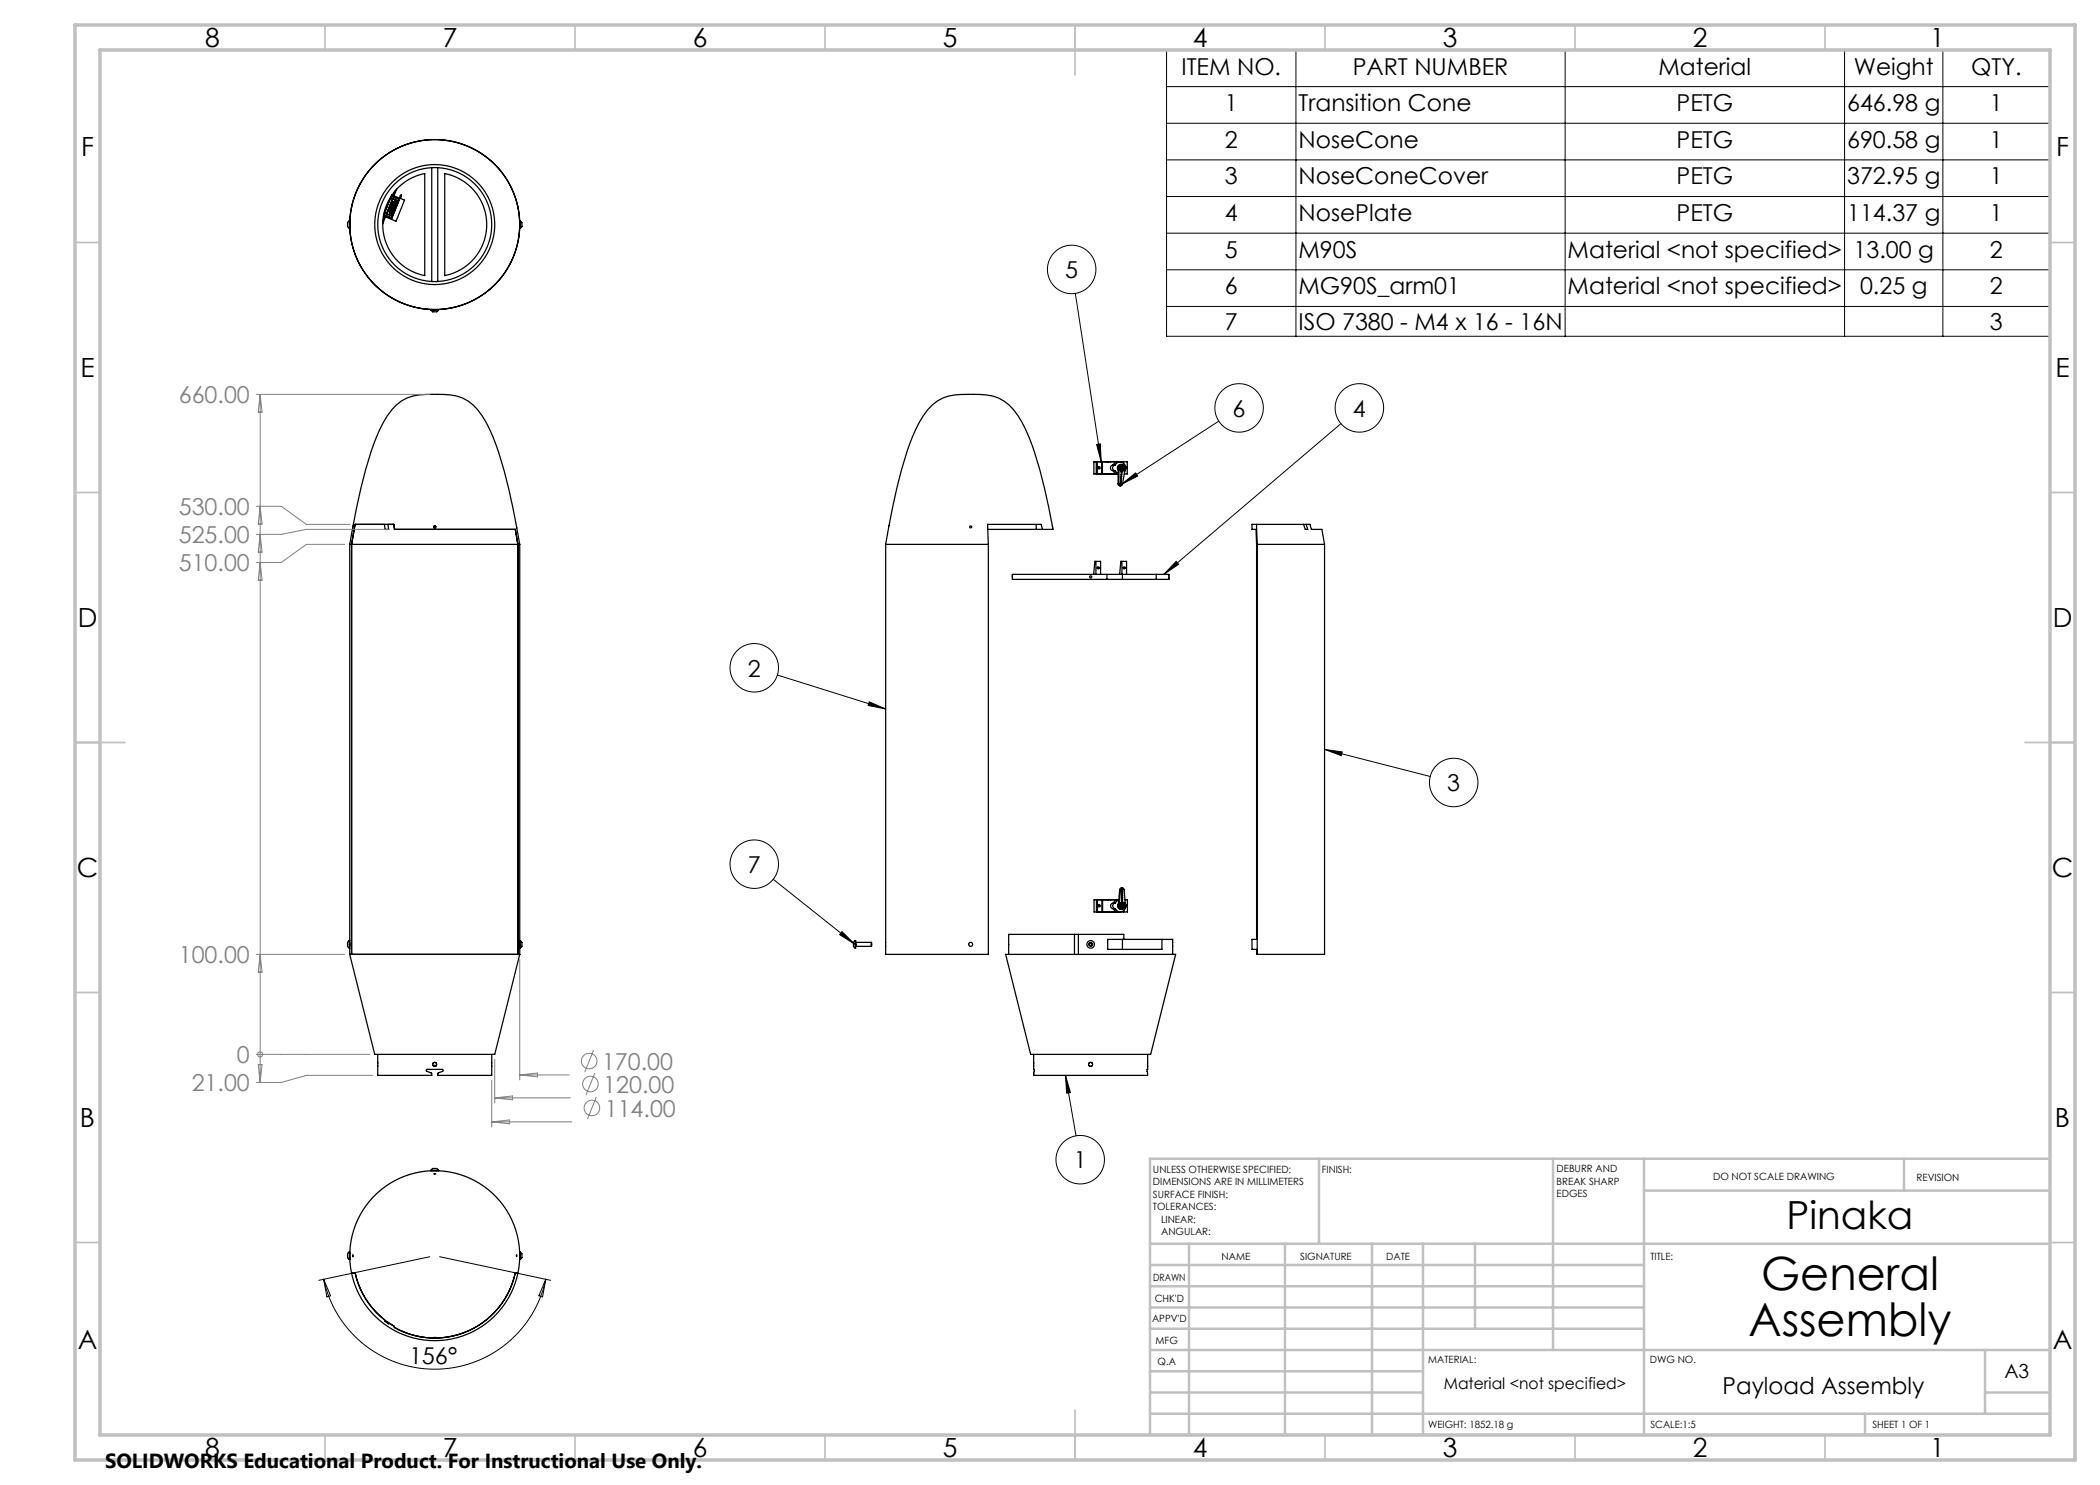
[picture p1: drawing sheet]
<svg xmlns="http://www.w3.org/2000/svg" width="420mm" height="297mm" viewBox="0 0 420 297" stroke-linecap="round" stroke-linejoin="round" font-family="sans-serif">
<g fill="none" stroke="#000" stroke-width=".25">
<path d="M78.1 39.6l1.4 .5-1.2 3.1-1.4-.6zM78.1 39.6l1.4 .6-1.2 2.9-1.4-.5zM78.2 39.2l1.7 .7-1.5 3.7-1.7-.6 1.7 .6M78.5 39.8l-1.2 2.9M79 38.2l-.4 .9-.2-.1 2.5 1-1.7 4.2-2.5-1M79.1 40l-1.2 3M79.3 37.8l-.5 1.4M79.6 37.5l2.1-1.6 1.6-.7 1.6-.5v20.4a10.4 10.4 0 0 1-5.3-17.6zM79.9 39.6l.2-.5 .2 .1-.2 .5M80.1 39.2l.1-.2v.2M86.3 33.5a11.4 11.4 0 0 0-10.8 11.4 11.4 11.4 0 0 0 10.8 11.4M86.3 33.5h1.2"/>
<path d="M86.3 33.5v22.8M87.5 33.5a11.4 11.4 0 0 1 10.8 11.4 11.4 11.4 0 0 1-10.8 11.4M87.5 33.5v22.8M88.9 34.7a10.4 10.4 0 0 1 8.4 10.2 10.4 10.4 0 0 1-8.4 10.2zM69.9 44.2a.98 .98 0 0 0 0 1.5M69.9 44.2v1.5M70 44.5h.1M69.9 45.4h.1M76.9 43.3l-.3 .9M77.1 43.4l-.6 1.3M77.8 41.9l.3 .1h-.3l.2 .2-.3 .1 .2 .1-.3-.1 .4-.1zM77.9 41.6a.2 .2 0 0 0 .2 .2 .2 .2 0 0 0 .2-.1 .2 .2 0 0 0-.1-.3l-.1 .2"/>
<path d="M78 41.6h-.1a.18 .18 0 0 0 .3 .2 .15 .15 0 0 0 0-.3l-.1 .1M78 41.5v.1zM78.1 41.6h.1M78.1 41.2a.17 .17 0 0 1 .3-.1 .17 .17 0 0 1-.1 .3l.1-.2M78.1 42.6l.2 .1M78.2 42.6l.1 .1M78.3 42.2v.1M78.3 41.2l-.1 .2-.1-.2M78.3 41.2h.1M78.3 42.6h-.2M78.3 42.3h.1M78.3 42.5l-.1-.2 .2 .1h-.2l.2 .1"/>
<path d="M78.3 42.5v.1M78.3 42.7h.1M78.3 42.3l.1 .1zM78.4 42.5l-.2 .1M78.4 42.1v.1M78.4 42.1h.1M78.5 42h.1h-.1M78.5 41.9v.1M78.5 42.1v.1M78.5 42.1h.1M78.5 41.9h.1M78.5 42.2h-.1"/>
<path d="M78.5 41.8h.1M78.6 41.7l.1 .1M78.6 41.7l-.1 .1M78.6 41.7h.1M78.6 40.4v.1M78.6 41.7v.1M78.6 40.4h.1M78.7 41.5h.1M78.7 41.4v.1M78.7 41.8h-.2M78.7 40.5l-.2 .2a.16 .16 0 0 0 .2-.1 .16 .16 0 0 0-.1-.2l-.2 .2 .1-.3-.1 .1v.2l.2-.1M78.7 41.4h.1"/>
<path d="M78.7 41.3v.1M78.7 41.3h.1M78.8 41.5h.1M78.8 41.4h-.1M78.8 41.4l-.1 .1M78.8 41.2v-.1v.2M78.8 41.2v.1M78.8 41.3v.1M78.8 41.4v.1M78.8 41.4h.1M78.8 41l.2 .1M78.8 41h.1"/>
<path d="M78.9 41h.1M78.9 40.9v.1M78.9 41.1l-.1 .2M78.9 41.1v.1M78.9 41.2l-.1 .1M78.9 40.9h.1M78.9 41.2h.1M78.9 41.1h.1M79 41v.1M79 40.8l-.1 .1M79 40.8h.1M79 40.6h.1"/>
<path d="M79 40.9h-.1M79.1 40.8l-.1 .1M79.1 40.8l-.1-.1v.1M79.1 40.5l-.1 .1M79.1 40.5v.1M79.1 40.6h-.1M79.2 40.6l-.1-.1-.1 .1M79.2 40.6h-.2M86.3 56.3h1.2M86.5 56.3h.1M87.3 56.3h.1M103.9 45.3h.1"/>
<path d="M103.9 44.5h.1M104 44.2a.86 .86 0 0 1 .4 1.1M104 44.2v1.5M104.4 45.3l-.4 .4M104.4 45.3h.1M86.2 62l.4 .4M86.2 61.9v.1M86.2 62h.1M86.2 61.9h.1M86.2 62h1.5M86.2 61.9l1.5 .1M86.5 61.9h.1"/>
<path d="M86.6 62.4h.1M87.4 61.9h.1M87.7 62a.86 .86 0 0 1-1.1 .4M219.3 92.4v1.1h.4a.19 .19 0 0 1 .3-.1 .19 .19 0 0 1 0 .3 .19 .19 0 0 1-.3 0h-.4v1.1M219.4 92.3v.1M219.4 94.8h.1M219.5 92.4v1.1M219.5 93.7v1.1M219.8 93.4v.3M220.2 92.3v.1M220.2 94.8h.1M220.3 92.4v2.4"/>
<path d="M220.4 92.3h.1M220.5 92.4v2.4M220.5 92.3h.1M220.8 94.8h.1M220.9 92.3h.1M221 94.8h.1M221.1 92.3h.1M221.2 94.8h.1M221.3 92.3h.1M221.3 94.8h.1M221.4 92.3h.1M221.5 92.3h.1"/>
<path d="M221.6 94.8h.1M221.6 92.3h.1M221.7 94.8h.1M221.7 92.3h.1M221.9 94.8h.1M222 94.8h.1M222.1 92.3h.1M222.2 94.8h.1M222.3 94.8h.1M222.5 94.8h.1M222.6 93a.56 .56 0 0 0-.5 .6 .56 .56 0 0 0 .5 .5M222.6 94.1h.4"/>
<path d="M222.6 93h.4M222.6 94.8h.1M223 93a.56 .56 0 0 0-.5 .6 .56 .56 0 0 0 .5 .5M223 94.1l.6 .6M223 93a1.14 1.14 0 0 1 1.7-.4 1.14 1.14 0 0 1 .2 1.6M223.6 96.8l.2 .3 .3 .1M223.6 96.8h.2M223.6 93.6v3.2M223.6 93.6h.2M223.8 93.6a.66 .66 0 0 0 .6 .7M223.8 93.6v3.2M223.9 92.3v.1"/>
<path d="M224 92.4h-.8l-.6 .6M224.1 96.7v.1M224.1 96.4v.1M224.1 96v.1M224.1 93.6h.4M224.2 95.6v.1M224.2 93.5v.1M224.2 93.4v.2M224.2 93.6v.1M224.2 95.2v.1M224.2 93.4l.1 .2M224.2 93.4h.2l.1 .2"/>
<path d="M224.2 93.6v-.2l.1 .2M224.2 93.6v.1v-.1M224.2 94.8v.1M224.3 93.6l-.1 .1M224.3 94.5v.1M224.3 92.9l-.5 .3-.2 .4M224.3 93.4l.1 .2M224.3 93.6l-.1 .2M224.3 93.6v-.2l.1 .2M224.4 93.6l-.2 .2M224.4 93.3l.1 .1M224.4 94.3h.1"/>
<path d="M224.4 93.4l.1 .2M224.4 93.6l-.1 .2 .2-.2M224.4 93.6l-.1 .2M224.4 93.1a.48 .48 0 0 1 .4 .5 .48 .48 0 0 1-.4 .5M224.4 92.9l-.5 .3-.1 .4M224.4 93.4l.1 .3M224.4 93.4h-.1l.2 .2M224.4 93.7l-.1 .1M224.4 93.7l-.2 .1M224.5 93.4l.1 .2-.2 .2M224.5 92.9a.73 .73 0 0 0-.9 .2 .73 .73 0 0 0 0 .9M224.5 93.6l-.2 .2z"/>
<path d="M224.5 93.6l-.1 .1M224.7 92.4v.2M225 93.9l-.5 2.9a.37 .37 0 0 1-.4 .4 .37 .37 0 0 1-.3-.4M225.1 93.4l.1 .1M225.1 93.5h.3v-1.1h-6.6v2.4h4.8l-.6-.2-.4-.5M225.1 93.7h.3v1.1h-.5M225.2 93.7l-.1 .1M69.9 108.9h.4M69.9 108.9v79.2M70.3 108.9h33.3M70.3 108.9v82M71 104.9h5.9l.1 1h.7l-.1-1h1.2"/>
<path d="M71 104.9h7.8M71 104.9l-.7 4M78.8 104.9l.1 1h24.2l.5 3M103.4 105.6l.5 3.3M103.4 105.6l-.1-.3a114.3 114.3 0 0 0-4.7-17.9 15.6 15.6 0 0 0-5-7.2 11.2 11.2 0 0 0-6.3-1.3h-.8a9.2 9.2 0 0 0-9.1 4.3 38.4 38.4 0 0 0-4.3 10.8l-1.8 7.4-1.4 7.5M103.6 108.9h.3M103.6 108.9v82M103.9 108.9v79.2M177.1 108.9h20.6M177.1 108.9v82h20.6v-82M177.7 105.6l-.6 3.3M197.6 105.9h9.6"/>
<path d="M207.2 105.9h1.3M207.2 104.9v1M208.5 105.9l-.3-1h-10.7l.2 4M210.5 105.2a85.5 85.5 0 0 0-5.3-19.2 11.8 11.8 0 0 0-5.5-6.4 15.5 15.5 0 0 0-5.4-.7h-.7a9.2 9.2 0 0 0-9 4.3 38.4 38.4 0 0 0-4.3 10.8l-1 3.7-1.6 7.9M210.5 105.3v-.1l.1 .7h-2.1M218.7 114.9l.3-2.6h1.1v2.6M219.2 112.3v2.6M219.5 113.5v.2M221.4 114.9h-18.9v1h18.9M221.4 114.9h3.1M221.4 115.9h3.1M221.4 114.9v1"/>
<path d="M223.9 114.9l.3-2.6h1.1v2.6M224.4 112.3v2.6M224.5 114.9h6.7M224.5 115.9h6.7M224.5 114.9v1M224.7 113.5v.2M231.2 114.9h2.6v1h-2.6M231.2 114.9v1M251.3 104.9h9.4M251.3 104.9l.1 4M251.3 104.9h-.9v1h.8l.1 3v79h-.9v2h.9v1h.1M251.4 108.9h13.5"/>
<path d="M251.4 108.9v82M260.7 104.9l.3 1h.5l-.3-1M260.7 104.9h.5M261.2 104.9h.8l.3 1h2.1M264.4 105.9l.5 3M264.9 108.9v82h-13.5M219.3 180v1.1h.4a.19 .19 0 0 1 .3-.1 .19 .19 0 0 1 0 .3 .19 .19 0 0 1-.3 0h-.4v1.1M219.4 179.9v.1M219.5 180v1.1M220.2 179.9v.1M220.4 180v2.4M220.4 179.9h.1"/>
<path d="M220.5 180v2.4M220.6 179.9h.1M221 179.9h.1M221.1 179.9h.1M221.3 179.9h.1M221.4 179.9h.1M221.5 179.9h.1M221.6 179.9h.1M221.7 179.9h.1M221.8 179.9h.1M222.1 179.9h.1M223.8 179.9l-5 .1v2.4h6.7v-1.1h-.3"/>
<path d="M223.9 177.9l-.2 3.2M223.9 177.9h.2M224.1 177.9a.37 .37 0 0 1 .4-.3 .37 .37 0 0 1 .3 .3l.3 3M224.1 177.9l-.3 3.2M224.4 177.9v.1M224.4 179v.1M224.4 178.7v.1M224.4 178.3v.1M224.4 179.8v.1M224.4 179.4v.1M224.5 177.6l-.5 .1-.1 .2M225 180h.5v1.1h-.3"/>
<path d="M69.9 188.1a.98 .98 0 0 0 0 1.5M69.9 188.1v1.5M69.9 189.6h.1M69.9 188.1h.1M69.9 190.9h.4M69.9 188.5v.8M69.9 190.9l5 20h24l5-20M69.9 190.9h34M69.9 189.6v1.3M70.3 190.9h33.3M103.6 190.9h.3M103.9 188.1v1.5"/>
<path d="M103.9 189.6h.1M103.9 188.1h.1M103.9 189.6v1.3M104 188.1a.97 .97 0 0 1 0 1.5M104 188.1v1.5M171.1 188.1a.97 .97 0 0 0 0 1.5M171.1 188.1v1.5M171.1 188.4l.1 .1M171.1 189.3h.1M171.2 188.5v.8M171.2 189.3h3.1M171.2 188.5h3.1"/>
<path d="M174.3 188.5v.8M201.1 190.9h34l-5 20h-24zM214.9 186.9h.8M214.9 186.9h-13.2v4M214.9 186.9v4M215.7 186.9h9.1v1M215.7 186.9v4M217.9 188.7l.2-.1 .3 .1v.3l-.3 .2-.2-.2zM219.5 182.4h.1M219.5 181.3v1.1M219.8 181v.3M220.2 182.4h.1"/>
<path d="M220.8 182.4h.1M221 182.4h.1M221.2 182.4h.1M221.3 182.4h.1M221.6 182.4h.1M221.7 182.4h.1M221.8 182.4h.1M221.9 182.4h.1M222 182.4h.1M222.3 182.4h.1M222.4 182.4h.1M222.5 182.4h.1"/>
<path d="M222.6 180.6a.56 .56 0 0 0-.5 .6 .56 .56 0 0 0 .5 .5M222.6 181.7h.5M222.6 180.6h.5M222.6 180.6l.7-.6h.5l-.7 .6a.56 .56 0 0 0-.6 .6 .56 .56 0 0 0 .6 .5 1.13 1.13 0 0 0 1.5 .5 1.13 1.13 0 0 0 .4-1.6M222.6 181.7l.4 .5 .6 .2M222.7 182.4h.1M223.7 181.1l.2 .6 .4 .2M223.7 181.1h.1M223.7 180.7a.73 .73 0 0 0-.1 .9 .73 .73 0 0 0 .9 .3M223.8 181.1l.1 .4 .6 .4M223.9 182.4h.1M224.2 181.1v.1"/>
<path d="M224.2 181.2h.4M224.2 181.2h.1M224.2 181.1l.1 .1M224.2 181l.1 .2M224.2 181.2v.1M224.2 181h.2l.1 .2M224.3 181.2l-.1 .1M224.3 181l.1 .2M224.3 181.2v-.2v.4l.2-.1M224.3 181l.2 .2M224.4 180.2v.1M224.4 180.9h.1"/>
<path d="M224.4 181.4h.1M224.4 181.2l-.1-.2 .2 .2M224.4 181.2l-.1 .1zM224.4 181l.1 .2M224.5 181.2l-.1 .1M224.5 180.7a.48 .48 0 0 1 .4 .5 .48 .48 0 0 1-.4 .5M224.5 181h.1M224.5 180.9l.1 .3-.2 .2M224.5 181h-.2l.2 .2M224.5 181l.1 .2M224.5 181v.2M224.5 181.2l-.2 .2"/>
<path d="M224.5 187.9v2M224.5 180.5a.65 .65 0 0 0-.7 .6M224.5 181.2l-.2 .2 .2-.1M224.6 181.2l-.1 .1M224.6 181.1v.1M224.7 182.1v.3M224.8 187.9h-3.3v2h10.9v-2M224.8 187.9h7.6M225.2 181v.1M225.2 181.3v.1M232.4 187.9h2.1v3M75.5 210.9v4.2h10.8v-.5l-.9-.3a.2 .2 0 0 1-.1-.3 .2 .2 0 0 1 .1-.1h3.1a.2 .2 0 0 1 .1 .2 .2 .2 0 0 1-.1 .2l-.9 .3-.1 .5h10.8v-4.2"/>
<path d="M86.6 213.1h.7M86.6 212.7v.4M86.6 213.1l.3 .2 .4-.2M86.6 212.7l.4-.2 .3 .2M86.6 212.7a.4 .4 0 0 1 .7 0M86.6 213.1a.4 .4 0 0 0 .7 0M87.3 212.7v.4M206.7 210.9v3l.2 .1-.2 1.1h22.8l-.1-1 .1-.2v-3M217.8 212.7v.4M217.8 213.1l.3 .2 .4-.2M217.8 212.7l.4-.2 .3 .2M217.8 212.7a.4 .4 0 0 1 .7 0"/>
<path d="M217.8 213.1a.4 .4 0 0 0 .7 0M218.5 212.7v.4M86.2 234.1a.97 .97 0 0 1 1.5 0M86.2 234.1h1.5M86.5 234.1h.1M86.8 234.7l.3 .1zM87.4 234.1h.1M69.9 250.4a.98 .98 0 0 0 0 1.5M69.9 250.4v1.5M70 250.7h.1M70 251.6h-.1M70.3 254.7a17 17 0 0 0 16.6 13.4 17 17 0 0 0 16.7-13.4"/>
<path d="M70.3 254.7a17 17 0 0 1 16.6-20.6 17 17 0 0 1 16.7 20.6M70.6 250.9v.4zM71 254.5a16.3 16.3 0 0 0 5.9 9.4l.1 .4 .7 .5-.1-.3 1.2 .7M71 254.5a16.3 16.3 0 0 0 7.8 10.7M71 254.5l-.7 .2M103.3 250.9v.4zM103.6 254.7l-.5-.1a16.5 16.5 0 0 1-24.2 10.9l-.1-.3M103.9 251.6h.1M103.9 250.7h.1M104 250.4a.97 .97 0 0 1 0 1.5M104 250.4v1.5M86.7 267.5h.4z"/>
<circle cx="78.2" cy="41.2" r=".09"/>
<circle cx="78.4" cy="40.9" r=".12"/>
<circle cx="78.4" cy="40.9" r=".16"/>
<circle cx="86.9" cy="44.9" r="12"/>
<circle cx="86.9" cy="44.9" r="17"/>
<circle cx="224.1" cy="96.8" r=".1"/>
<circle cx="224.2" cy="96.4" r=".1"/>
<circle cx="224.2" cy="96" r=".1"/>
<circle cx="224.2" cy="95.6" r=".1"/>
<circle cx="224.3" cy="95.3" r=".1"/>
<circle cx="224.3" cy="94.9" r=".1"/>
<circle cx="224.3" cy="94.5" r=".1"/>
<circle cx="224.4" cy="93.6" r=".25"/>
<circle cx="224.4" cy="93.6" r=".47"/>
<circle cx="224.5" cy="93.6" r=".66"/>
<circle cx="86.9" cy="105.4" r=".2"/>
<circle cx="194.1" cy="105.4" r=".2"/>
<circle cx="218.1" cy="115.4" r=".21"/>
<circle cx="219.6" cy="113.6" r=".2"/>
<circle cx="224.8" cy="113.6" r=".2"/>
<circle cx="224.5" cy="179.1" r=".1"/>
<circle cx="224.5" cy="178.7" r=".1"/>
<circle cx="224.5" cy="178" r=".1"/>
<circle cx="224.5" cy="178.3" r=".1"/>
<circle cx="224.5" cy="179.9" r=".1"/>
<circle cx="224.5" cy="179.5" r=".1"/>
<circle cx="194.1" cy="188.9" r=".4"/>
<circle cx="218.1" cy="188.9" r=".25"/>
<circle cx="218.1" cy="188.9" r=".76"/>
<circle cx="218.1" cy="188.9" r=".38"/>
<circle cx="224.4" cy="181.2" r=".25"/>
<circle cx="224.5" cy="180.2" r=".1"/>
<circle cx="224.5" cy="181.2" r=".66"/>
<circle cx="224.5" cy="181.2" r=".47"/>
</g>
<g fill="none" stroke="#808080" stroke-width=".2">
<path d="M51.3 78.9h34.6M52 78.9v137.6M52 78.9l.4 3.5h-.8zM51.3 101.3h5l5 3.6h8.7M52 112.5l.4 3.5h-.8zM52 106.9l.4 3.5h-.8zM52 101.3l.4 3.5h-.8zM68.9 108.9h-7.6l-5 3.6h-5M77.9 105.9h-16.6l-5 1h-5M51.3 190.9h17.6M52 190.9l.4 3.5h-.8zM103.9 191.9v24.1"/>
<path d="M51.3 210.9h22.6M51.6 212.9h.8l-.4 3.6zM52 210.9h.1M74.5 215.1h-13.2l-5 1.4h-5M98.3 216.1v9.3M98.9 211.9v8.7M98.9 219.6h15.2M98.9 219.6l3.6-.4v.8zM103.9 215h9.9M103.9 215l3.6-.4v.8zM118.7 210l-1.8 4.4M119 214.6l-1.8 4.4"/>
<path d="M119.3 219.4l-1.8 4.4M98.3 224.4h16.1M98.3 224.4l3.6-.4v.8z"/>
<circle cx="52" cy="210.9" r=".51"/>
<circle cx="117.8" cy="212.2" r="1.56"/>
<circle cx="118.1" cy="216.8" r="1.56"/>
<circle cx="118.4" cy="221.6" r="1.56"/>
</g>
<g fill="none" stroke="#000" stroke-width=".2">
<path d="M233.3 10h176.7v57.3h-176.7zM233.3 17.3h176.7M259.2 10v57.3M313 10v57.3M368.9 10v57.3M388.6 10v57.3M233.3 24.7h176.7M233.3 32h176.7M233.3 39.3h176.7M215.1 58.7l5.1 33.7M233.3 46.6h176.7M233.3 54h176.7"/>
<path d="M233.3 61.3h176.7M219.3 88.9l.8-.1 .1 3.6zM224.3 96.8l2.8-2.2 .4 .6zM243.8 84.2l-19.5 12.6M268.2 84.7l-35.4 30.2M235.2 112.3l.5 .6-2.9 2zM155.5 135l21.6 6.8M173.9 140.4l3.2 1.4-3.5-.7zM264.9 149.9l21.1 5.4M264.9 149.9l3.5 .5-.1 .7zM154.6 175.9l16.4 12.9M168.4 186.3l2.6 2.5-3.1-1.9z"/>
<path d="M213.1 215.1l2.1 12.1M213.1 215.1l1 3.4-.8 .1zM64.7 255.9a22.7 22.7 0 0 0 22.2 17.9 22.7 22.7 0 0 0 22.3-17.9M64.7 255.9l1.4 3.3-.7 .2zM86 251.3l-22.2 4.8M87.9 251.3l22.2 4.8M109.2 255.9l-.7 3.5-.7-.2z"/>
<circle cx="214.3" cy="53.9" r="4.8"/>
<circle cx="247.8" cy="81.6" r="4.8"/>
<circle cx="271.9" cy="81.6" r="4.8"/>
<circle cx="150.9" cy="133.6" r="4.8"/>
<circle cx="290.7" cy="156.5" r="4.8"/>
<circle cx="150.9" cy="172.8" r="4.8"/>
<circle cx="216" cy="231.9" r="4.8"/>
</g>
<g fill="none" stroke="#c0c0c0" stroke-width=".35">
<path d="M65 5v5M115 5v5M165 5v5M215 5v10M265 5v5M315 5v5M365 5v5M15 48.5h5M410 48.5h5M15 98.5h5M410 98.5h5M15 148.5h10"/>
<path d="M405 148.5h10M15 198.5h5M410 198.5h5M15 248.5h5M410 248.5h5M65 287v5M115 287v5M165 287v5M215 282v10M265 287v5M315 287v5M365 287v5"/>
</g>
<g fill="none" stroke="#c0c0c0" stroke-width=".5">
<path d="M263.8 231.8v17M310.6 231.8v38.2M328.8 231.8v55.2M328.8 238.1h81.2M380.8 231.8v6.3M410 231.8h-180v55.2M230 248.8h180M230 257.3h98.8M230 253h98.8M237.8 248.8v38.2M257 248.8v38.2M274.4 248.8v38.2"/>
<path d="M284.6 248.8v38.2M295 248.8v17M230 265.8h98.8M230 261.5h98.8M230 278.5h54.6M230 274.3h54.6M230 270h180M397 278.5h13M397 270v12.8M230 282.8h180M373 282.8v4.2"/>
</g>
<path d="M15 5h400v287h-400zM20 10h390v277h-390z" fill="none" stroke="#c0c0c0" stroke-width=".7"/>
<path d="M235.2 112.3l.5 .6-2.9 2zM173.9 140.4l3.2 1.4-3.5-.7zM168.4 186.3l2.6 2.5-3.1-1.9zM219.3 88.9l.8-.1 .1 3.6zM224.3 96.8l2.8-2.2 .4 .6zM213.1 215.1l1 3.4-.8 .1zM264.9 149.9l3.5 .5-.1 .7z" fill="#000"/>
<g font-size="9.2">
<text x="352.2" y="258">General</text>
<text x="349.7" y="267.1">Assembly</text>
</g>
<text font-size="7.8" x="357.3" y="245.9">Pinaka</text>
<g font-size="5.3">
<text x="41" y="9.5">8</text>
<text x="88.5" y="9.5">7</text>
<text x="138.5" y="9.5">6</text>
<text x="188.5" y="9.5">5</text>
<text x="238.5" y="9.5">4</text>
<text x="288.5" y="9.5">3</text>
<text x="338.5" y="9.5">2</text>
<text x="386" y="9.5">1</text>
<text x="16.2" y="31.2">F</text>
<text x="411.2" y="31.2">F</text>
<text x="16.1" y="75.5">E</text>
<text x="411.1" y="75.5">E</text>
<text x="15.5" y="125.5">D</text>
<text x="410.5" y="125.5">D</text>
<text x="15.4" y="175.5">C</text>
<text x="410.4" y="175.5">C</text>
<text x="16" y="225.5">B</text>
<text x="411" y="225.5">B</text>
<text x="15.5" y="269.7">A</text>
<text x="410.5" y="269.7">A</text>
<text x="41" y="291.5">8</text>
<text x="88.5" y="291.5">7</text>
<text x="138.5" y="291.5">6</text>
<text x="188.5" y="291.5">5</text>
<text x="238.5" y="291.5">4</text>
<text x="288.5" y="291.5">3</text>
<text x="338.5" y="291.5">2</text>
<text x="386" y="291.5">1</text>
</g>
<g font-size="4.7">
<text x="236.3" y="14.9">ITEM NO.</text>
<text x="270.5" y="14.9">PART NUMBER</text>
<text x="331.7" y="14.9">Material</text>
<text x="370.7" y="14.9">Weight</text>
<text x="394.2" y="14.9">QTY.</text>
<text x="245" y="22.2">1</text>
<text x="259.7" y="22.2">Transition Cone</text>
<text x="335.3" y="22.2">PETG</text>
<text x="369.4" y="22.2">646.98 g</text>
<text x="398" y="22.2">1</text>
<text x="245" y="29.6">2</text>
<text x="259.7" y="29.6">NoseCone</text>
<text x="335.3" y="29.6">PETG</text>
<text x="369.4" y="29.6">690.58 g</text>
<text x="398" y="29.6">1</text>
<text x="245" y="36.9">3</text>
<text x="259.7" y="36.9">NoseConeCover</text>
<text x="335.3" y="36.9">PETG</text>
<text x="369.4" y="36.9">372.95 g</text>
<text x="398" y="36.9">1</text>
<text x="245" y="44.2">4</text>
<text x="259.7" y="44.2">NosePlate</text>
<text x="335.3" y="44.2">PETG</text>
<text x="369.4" y="44.2">114.37 g</text>
<text x="398" y="44.2">1</text>
<text x="245" y="51.5">5</text>
<text x="259.7" y="51.5">M90S</text>
<text x="313.5" y="51.5">Material &lt;not specified&gt;</text>
<text x="370.7" y="51.5">13.00 g</text>
<text x="398" y="51.5">2</text>
<text x="213" y="55.6">5</text>
<text x="245" y="58.9">6</text>
<text x="259.7" y="58.9">MG90S_arm01</text>
<text x="313.5" y="58.9">Material &lt;not specified&gt;</text>
<text x="372" y="58.9">0.25 g</text>
<text x="398" y="58.9">2</text>
<text x="245" y="66">7</text>
<text x="259.7" y="66">ISO 7380 - M4 x 16 - 16N</text>
<text x="398" y="66">3</text>
<text x="246.5" y="83.3">6</text>
<text x="270.6" y="83.3">4</text>
<text x="149.6" y="135.3">2</text>
<text x="289.4" y="158.2">3</text>
<text x="149.6" y="174.6">7</text>
<text x="214.8" y="233.7">1</text>
<text x="81.8" y="272.8" transform="rotate(1 81.8 272.8)">156°</text>
<text x="344.5" y="278.8">Payload Assembly</text>
</g>
<g font-size="4.7" fill="#808080">
<text x="35.8" y="80.6">660.00</text>
<text x="35.8" y="103">530.00</text>
<text x="35.8" y="108.6">525.00</text>
<text x="35.8" y="114.3">510.00</text>
<text x="35.8" y="192.6">100.00</text>
<text x="47.4" y="212.6">0</text>
<text x="120.4" y="213.9">170.00</text>
<text x="38.3" y="218.3">21.00</text>
<text x="120.7" y="218.5">120.00</text>
<text x="121" y="223.3">114.00</text>
</g>
<text font-size="4.1" x="21" y="293.7">SOLIDWORKS Educational Product. For Instructional Use Only.</text>
<text font-size="3.9" x="400.9" y="275.5">A3</text>
<text font-size="3.2" x="288.8" y="277.9">Material &lt;not specified&gt;</text>
<g font-size="2">
<text x="230.6" y="234.6">UNLESS OTHERWISE SPECIFIED:</text>
<text x="230.6" y="237.1">DIMENSIONS ARE IN MILLIMETERS</text>
<text x="230.6" y="239.6">SURFACE FINISH:</text>
<text x="264.4" y="234.6">FINISH:</text>
<text x="311.3" y="234.5">DEBURR AND</text>
<text x="311.3" y="237">BREAK SHARP</text>
<text x="311.3" y="239.5">EDGES</text>
<text x="342.6" y="236">DO NOT SCALE DRAWING</text>
<text x="383.3" y="236.2">REVISION</text>
<text x="230.6" y="242.1">TOLERANCES:</text>
<text x="232.2" y="244.6">LINEAR:</text>
<text x="232.2" y="247.1">ANGULAR:</text>
<text x="244.3" y="252">NAME</text>
<text x="260" y="251.9">SIGNATURE</text>
<text x="277.2" y="251.9">DATE</text>
<text x="330.1" y="251.9">TITLE:</text>
<text x="230.6" y="256.1">DRAWN</text>
<text x="230.9" y="260.3">CHK'D</text>
<text x="230.4" y="264.4">APPV'D</text>
<text x="231.1" y="268.8">MFG</text>
<text x="231.5" y="273">Q.A</text>
<text x="285.6" y="272.5">MATERIAL:</text>
<text x="330" y="272.5">DWG NO.</text>
<text x="285.6" y="285.5">WEIGHT: 1852.18 g</text>
<text x="330.1" y="285.6">SCALE:1:5</text>
<text x="374.5" y="285.6">SHEET 1 OF 1</text>
</g>
</svg>
